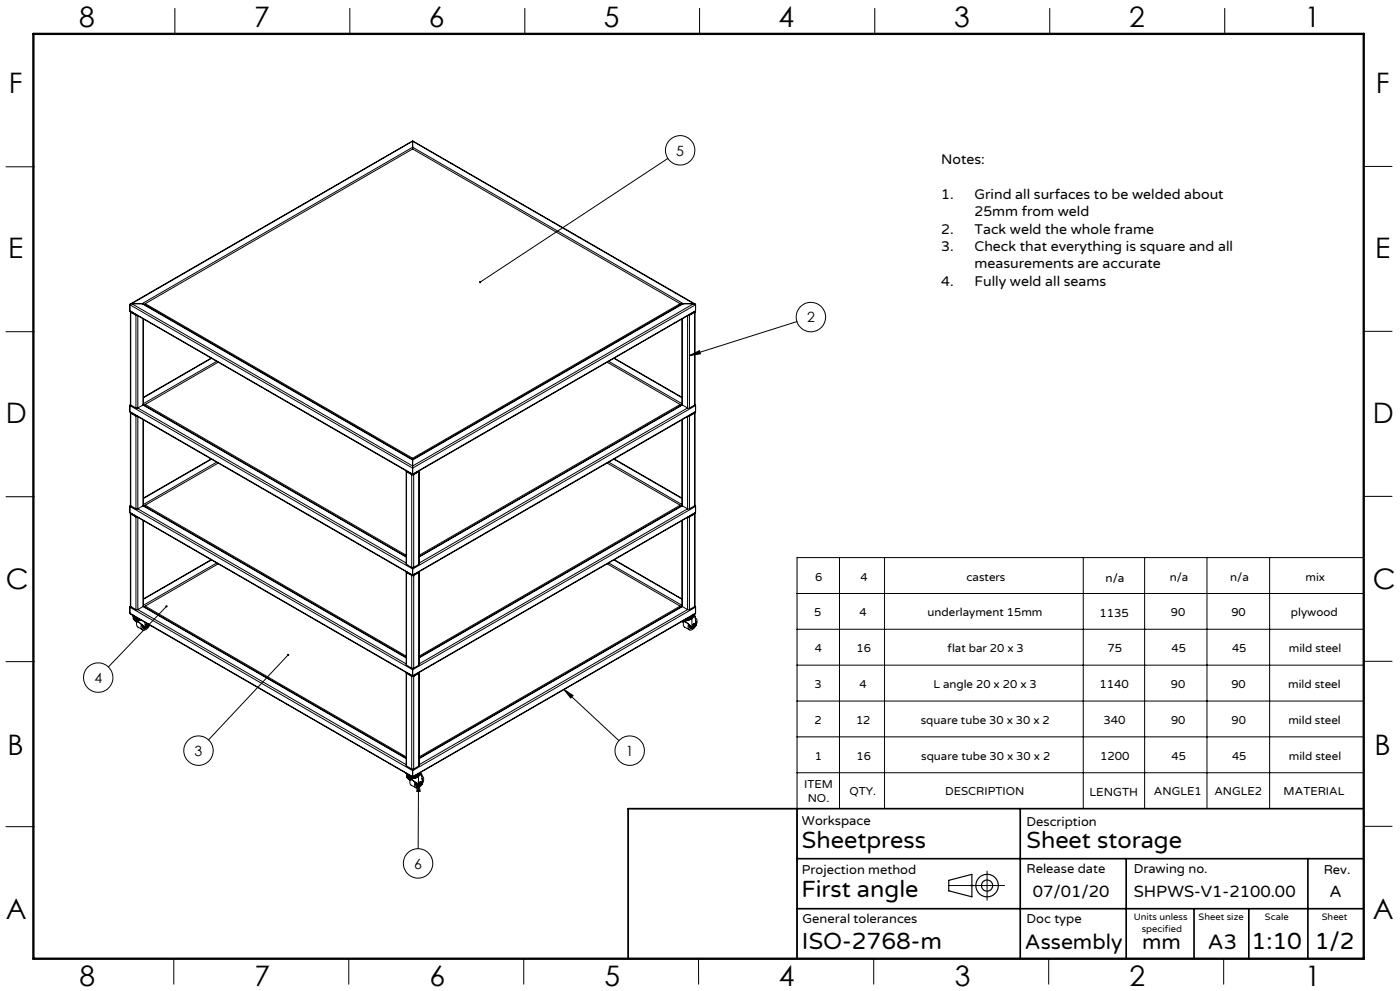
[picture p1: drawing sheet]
<svg xmlns="http://www.w3.org/2000/svg" width="420mm" height="297mm" viewBox="0 0 420 297" stroke-linecap="round" stroke-linejoin="round" font-family="sans-serif">
<g fill="none" stroke="#000" stroke-width=".35">
<path d="M284.6 263.8l7-1.8v6.8l-7-1.8z"/>
<circle cx="296.1" cy="265.4" r="1.66"/>
<circle cx="296.1" cy="265.4" r="3.4"/>
</g>
<path d="M291.1 265.4h1M291.2 265l.7 .7M291.6 264.9v1M291.9 265l-.7 .7" fill="none" stroke="#c0c0c0" stroke-width=".3"/>
<g fill="none" stroke="#000" stroke-width=".3">
<path d="M52.5 2.5v7.7M105 2.5v7.7M157.4 2.5v7.7M209.9 2.5v7.7M262.4 2.5v7.7M314.9 2.5v7.7M367.4 2.5v7.7M1.8 50h8.5M123.8 44.1v.6M123.8 42.2v.1M123.8 42.2l-84.7 48.9M123.8 42.2l84.7 48.9"/>
<path d="M123.8 42.3v1.8M123.8 44.1l-81.2 46.9M123.8 42.3l-84.3 48.7M123.8 42.3l84.3 48.7M123.8 44.1l81.2 46.9M123.8 44.7l-80.2 46.3M123.8 44.7l80.2 46.3M200.4 47.5l-56.4 37.1M409.1 49.9h8.5M1.8 99.4h8.5M38.9 93.1l.2 .2M38.9 91.3v1.8"/>
<path d="M38.9 91.3l84.9 49M38.9 93.1l84.9 49M39.1 93.4l.1 28M39.1 93.3l84.7 48.9M39.2 93.4v.2M39.2 93.6v27.8M39.2 93.6l1.6 .9M39.3 93.5h.1M39.4 93.5h.1M39.4 93.5l1.5 .9M39.5 91l-.6 .3M39.5 91l84.3 48.7"/>
<path d="M39.5 91h3.1M40.8 94.5l.4 .1M40.8 94.5v27.8M40.9 94.4l.1 .1M40.9 94.4h.1M41.3 94.6v27.7M42.6 91l.4 .1M42.6 91l81.2 46.9M42.9 95.5v25.9M43 95.6l-.1 25.8M43 91.1l80.8 46.6M43.6 91l80.2 46.3"/>
<path d="M43.6 91v.4M43.6 91.1l-.3 .2M204 91l-80.2 46.3M204 91v.4M204 91.1l.3 .2M204.6 95.6l.1 25.8M204.6 91.1l-80.8 46.6M204.7 95.5v25.9M205 91l-.4 .1M205 91h3.1M205 91l-81.2 46.9M206.3 94.6v27.7"/>
<path d="M206.7 94.4l-.1 .1M206.7 94.4h.1M206.8 94.5l-.4 .1M206.8 94.5v27.8M208.1 91l.6 .3M208.1 91l-84.3 48.7M208.2 93.5h.1M208.2 93.5l-1.5 .9M208.3 93.5h-.1M208.4 93.6v27.8M208.4 93.6l-1.6 .9M208.5 93.4l-.1 .2"/>
<path d="M208.5 93.4l-.1 28M208.5 93.3l-84.7 48.9M208.7 93.1l-.2 .2M208.7 91.3v1.8M208.7 91.3l-84.9 49M208.7 93.1l-84.9 49M239.1 96.4l-32.3 10.2M409.1 99.3h8.5M63.3 107.3l-20.3 11.8M63.5 107.4l-20.5 11.8M65 108.3l-22 12.7M65.5 108.5l-21.9 12.7"/>
<path d="M182.1 108.5l21.9 12.7M182.6 108.3l22 12.7M184.1 107.4l20.5 11.8M184.3 107.3l20.3 11.8M206.8 106.6l3-1.5 .3 .9zM38.9 123.3l.2 .3M38.9 121.5v1.8M38.9 121.5l84.9 49M38.9 123.3l84.9 49M39.1 123.6l.1 28M39.1 121.3l-.2 .2M39.1 123.6l84.7 48.9"/>
<path d="M39.2 123.6v.2M39.2 123.8v27.8M39.2 123.8l1.6 .9M39.2 121.4l1.6 .9M39.3 123.7l.1 .1M39.4 123.8l1.5 .8M39.4 123.7v.1M40.8 124.7l.4 .1M40.8 122.3h.5M40.8 124.7v27.8M40.9 124.6l.1 .1M40.9 124.6h.1"/>
<path d="M41.3 124.8v27.7M41.3 122.3l80.5 46.4M42.9 121.4l-1.6 .9M42.9 125.8v25.8M42.9 121.4l78.9 45.5M43 121.3l78.8 45.5M43 125.8l-.1 25.8M43.6 121.2v.4M43.6 121.2l78.2 45.2M43.6 121.4l-.3 .1M63.3 137.5l-20.3 11.8M63.5 137.6l-20.5 11.8"/>
<path d="M65 138.5l-22 12.7M65.5 138.8l-21.9 12.6M123.8 139.7v.6M123.8 137.7v.2M123.8 137.3v.4M123.8 137.9v1.8M182.1 138.8l21.9 12.6M182.6 138.5l22 12.7M184.1 137.6l20.5 11.8M184.3 137.5l20.3 11.8M204 121.2v.4M204 121.2l-78.2 45.2"/>
<path d="M204 121.4l.3 .1M204.6 125.8l.1 25.8M204.6 121.3l-78.8 45.5M204.7 121.4l1.6 .9M204.7 125.8v25.8M204.7 121.4l-78.9 45.5M206.3 122.3h.5M206.3 124.8v27.7M206.3 122.3l-80.5 46.4M206.7 124.6l-.1 .1M206.7 124.6h.1M206.8 124.7l-.4 .1"/>
<path d="M206.8 124.7v27.8M208.2 123.8l-1.5 .8M208.2 123.7v.1M208.3 123.7l-.1 .1M208.4 123.8v27.8M208.4 123.8l-1.6 .9M208.4 121.4l-1.6 .9M208.5 123.6l-.1 .2M208.5 121.3l.2 .2M208.5 123.6l-.1 28M208.5 123.6l-84.7 48.9M208.7 123.3l-.2 .3"/>
<path d="M208.7 121.5v1.8M208.7 121.5l-84.9 49M208.7 123.3l-84.9 49M1.8 148.9h8.5M38.9 153.6l.2 .2M38.9 151.8v1.8M38.9 151.8l84.9 48.9M38.9 153.6l84.9 48.9M39.1 153.9l.1 27.9M39.1 151.5h.1M39.1 153.8l84.7 48.9M39.2 153.8v.3"/>
<path d="M39.2 151.5l-.3 .3M39.2 154.1l1.6 .8M39.2 154.1v27.7M39.2 151.6l1.6 .9M39.3 153.9h.1M39.4 153.9l1.5 1M39.4 153.9h.1M40.8 154.9l.4 .1M40.8 152.5h.5M40.8 154.9v27.8M40.9 154.9h.1M40.9 154.8v.1"/>
<path d="M41.3 155.1v27.6M41.3 152.5l80.5 46.5M42.9 151.6l-1.6 .9M42.9 156v25.8M42.9 151.6l78.9 45.6M43 151.5l78.8 45.5M43 156l-.1 25.8M43.6 151.4v.4M43.6 151.4l78.2 45.2M43.6 151.5l-.3 .2M121.8 141.2l.2 27.9M121.9 141.1l.1 .3"/>
<path d="M122 141.4v27.7M122 141.4l1.5 .9M122.1 141.2v.1M122.1 141.3l1.5 .9M123.5 142.3h.6M123.5 142.3v27.7M123.6 142.2h.2M123.6 142.2h.1M123.8 142.1v.1M123.8 140.3v1.8M124 142.2h-.1M124 142.2h.1"/>
<path d="M124.1 142.3v27.7M125.5 141.3l-1.5 .9M125.5 141.3h.1M125.7 141.4v27.7M125.7 141.4l-1.6 .9M125.7 141.1v.3M125.8 141.2l-.1 27.9M204 151.4v.4M204 151.4l-78.2 45.2M204 151.5l.3 .2M204.6 156l.1 25.8M204.6 151.5h.1"/>
<path d="M204.6 151.5l-78.8 45.5M204.7 151.6l1.6 .9M204.7 156v25.8M204.7 151.6l-78.9 45.6M206.3 152.5h.5M206.3 155.1v27.6M206.3 152.5l-80.5 46.5M206.7 154.9h-.1M206.7 154.8v.1M206.8 154.9l-.4 .1M206.8 154.9v27.8M208.2 153.9l-1.5 1"/>
<path d="M208.2 153.9h.1M208.4 154.1l-1.6 .8M208.4 154.1v27.7M208.4 151.6l-1.6 .9M208.5 153.8l-.1 .3M208.5 151.5l.2 .3M208.5 153.9l-.1 27.9M208.5 153.8l-84.7 48.9M208.7 153.6l-.2 .2M208.7 151.8v1.8M208.7 151.8l-84.9 48.9M208.7 153.6l-84.9 48.9"/>
<path d="M409.1 148.8h8.5M63.3 167.7l-20.3 11.8M63.5 167.8l-20.5 11.8M65 168.7l-22 12.7M65.5 169l-21.9 12.6M122 171.6l-.1-.3 .1 28.1M122 171.6v27.8M122 171.6l1.5 .9M122 169.1l1.5 .9M122.1 171.4v.1M122.1 171.5l1.5 .9M122.1 171.5h.1"/>
<path d="M123.5 172.5h.6M123.5 170h.6M123.5 172.5v27.7M123.6 172.4h.2M123.6 172.4h.1M123.8 170.1v.4M123.8 172.3v.2M123.8 170.5v1.8M124 172.4h-.1M124 172.4h.1M124.1 172.5v27.7M125.5 171.5l-1.5 .9"/>
<path d="M125.5 171.5h.1M125.7 171.6v27.8M125.7 171.6l-1.6 .9M125.7 169.1l-1.6 .9M125.7 171.3v.3M125.8 171.4l-.1 28M182.1 169l21.9 12.6M182.6 168.7l22 12.7M184.1 167.8l20.5 11.8M184.3 167.7l20.3 11.8M239.1 177.9h170M251.8 167.1v75.3"/>
<path d="M265.4 167.1v75.3M325 167.1v75.3M343.4 167.1v75.3M362.1 167.1v75.3M380.9 167.1v75.3M409.1 167.1h-170v120.2h-50.6v-44.9h50.6M1.8 198.3h8.5M38.9 183.8l.2 .2M38.9 182v1.8M38.9 182l84.9 49M38.9 183.8l84.9 49M39.1 184l84.7 48.9"/>
<path d="M39.2 181.7l-.3 .3M39.2 181.7h-.1M39.2 181.8l1.6 .9M39.7 184.3h.1M39.7 184.3l.1 .2M39.8 184.5l1.7 1M39.8 184.4v.1M40 184.6a1.69 1.69 0 0 0 1.9 1l-1.2-.2-.5-.3zM40 184.7v.1a1.82 1.82 0 0 0 2.2 1l-1-.1a1.26 1.26 0 0 1-1.2-1zM40 184.9v.1a1.95 1.95 0 0 0 2.4 .9h-1.1a1.26 1.26 0 0 1-1.3-1zM40 185.5l.3 .4a6.3 6.3 0 0 1 3.1 2.2M40 185.4v.1"/>
<path d="M40 184.6v.9M40.5 186.1l.5 .4M40.6 186.1l.4 .4M40.8 182.7h.5M41.1 186.3a1.29 1.29 0 0 0 .3 1.6l1.3 .9M41.3 182.7l80.5 46.5M41.5 185.5h.3M41.5 185.3v.2M41.5 186.4l1.8 1.6M42.4 187.1a1.11 1.11 0 0 0 .3 1.7 1.11 1.11 0 0 0 1.6-.6l.6-.8M42.7 187.4v.1a.64 .64 0 0 0 .2 .7 .64 .64 0 0 0 .7 .1 .67 .67 0 0 1-.8-.1 .67 .67 0 0 1-.1-.8zM42.8 187.5l.4 .8"/>
<path d="M42.9 181.8l-1.6 .9M42.9 181.8l78.9 45.6M42.9 187.6a.73 .73 0 0 0 .7 .8 .73 .73 0 0 0 .8-.6M43 181.7l78.8 45.5M43.1 187.8a.58 .58 0 0 0 .5 .3 .58 .58 0 0 0 .6-.3M43.3 188l.2 .1M43.3 188l.1 .1M43.4 188.1h.1M43.5 186.5v1.6M43.6 181.6v.4M43.6 181.6l78.2 45.2M43.6 181.7l-.3 .2"/>
<path d="M43.9 187.3l.2 .1M43.9 187.3v.4l.2 .1M44.1 187.6l.1 .2M44.1 187.4v.2M44.1 187.6v.2M44.1 187.8h.1M44.1 187.8l-.6 .3M44.1 187l-.2 .6M44.1 186.9l.2 .2M44.1 186.9l-.2 .4M44.1 186.9l.2 .1M44.2 186.9h.1"/>
<path d="M44.2 187.3l-.1 .3M44.2 187.3l.2-.2 .2 .4a.25 .25 0 0 1-.2 .2 .25 .25 0 0 1-.3-.1zM44.2 187.3l-.1 .1M44.3 187.1l-.1 .2M44.3 187.1a.35 .35 0 0 1 .2 .4 .35 .35 0 0 1-.3 .2M44.5 187.1l-.3 .2M44.5 187.7l-.3 .1M44.7 187.3h.1M44.7 187.3l-.2 .4M44.7 187.2v.2M50 181.7l-17.5 18.2M86.4 196.3l-23.9 25.5"/>
<path d="M122 199.4l1.5 .8M125.7 199.4l-1.6 .8M204 181.6v.4M204 181.6l-78.2 45.2M204 181.7l.3 .2M204.6 181.7l-78.8 45.5M204.6 186.2l.4 .4M204.6 181.7h.1M204.6 186.2l.4 .3M204.7 181.8l1.6 .9M204.7 181.8l-78.9 45.6M204.8 186.2l1 .2"/>
<path d="M205.1 186.3l-.1 1 .2 .5 1.6 .9M205.2 185.9h1.1a1.26 1.26 0 0 0 1.3-1 1.87 1.87 0 0 1-2.4 1zM205.4 185.8l1.1-.1a1.19 1.19 0 0 0 1.1-1v.1a1.82 1.82 0 0 1-2.2 1zM205.7 185.6a1.75 1.75 0 0 0 1.9-1l-.2 .5-.5 .3zM205.7 186.4l1.7 1.5M205.7 186.4h.1M205.8 186.4l1.7 1.6M206.1 185.5h-.3M206.1 185.3v.2M206.3 182.7h.5M206.3 182.7l-80.5 46.5M206.8 187.3v.1a.64 .64 0 0 0 .1 .7 .64 .64 0 0 0 .7 .2"/>
<path d="M206.9 187.4v.4l.4 .4M207 187.5v.1a.66 .66 0 0 0 .6 .7 .66 .66 0 0 0 .7-.5M207.2 187.7a.51 .51 0 0 0 .5 .4 .51 .51 0 0 0 .5-.4M207.4 187.9h.1M207.4 187.9l.1 .1M207.5 188h.1M207.6 185.3v2.7M207.6 184.9v.4M207.6 184.6v.3M207.8 184.5l-1.7 1M207.8 184.4v.1M207.9 184.3h.1"/>
<path d="M207.9 187.2v.4l.3 .1M207.9 184.3l-.1 .2M207.9 187.2l.3 .2M208 184.3l.4 .2M208.1 187.7l-.5 .3M208.2 186.9l-.3 .3M208.2 186.9l.5 .1M208.2 186.9l.3 .1M208.2 187.4v.2M208.2 187.7l.2 .1M208.2 187.6l.2 .2M208.2 187.6v.1"/>
<path d="M208.4 187.2l-.2 .2M208.4 187.2l-.2 .4M208.4 187.6h.1M208.4 184.5l.1 .2M208.4 181.8l-1.6 .9M208.4 184.5l-.8 .4M208.5 181.7l.2 .3M208.5 187h.1M208.5 184l-84.7 48.9M208.5 187l-.1 .2M208.5 184.7l-.9 .6M208.5 184.7l.2 2.2"/>
<path d="M208.6 187.2h.1M208.6 187.6l-.2 .2M208.6 187l-.2 .2M208.6 187l.2 .3M208.6 187h.1M208.7 183.8l-.2 .2M208.7 185.9v.3M208.7 186.1v.8M208.7 182v1.8M208.7 182l-84.9 49M208.7 183.8l-84.9 49M208.7 185.3l-.1-.1a2.15 2.15 0 0 1-.6 3.3 .93 .93 0 0 1-1.3 .2 .93 .93 0 0 1-.2-1.3l.1-.3"/>
<path d="M208.7 186.9v.1M208.7 187l.1 .3M208.8 187.3l-.2 .3M239.1 199.4h170M239.1 188.6h170M409.1 198.2h8.5M121.8 201.6l.2 27.9M121.9 201.5l.1 .3M122 201.8l1.5 .9M122 201.8v27.7M122.1 201.6v.1M122.1 201.7l1.5 .9"/>
<path d="M122.1 201.7h.1M123.5 202.7h.6M123.5 200.2h.6M123.5 202.7v27.8M123.6 202.6h.2M123.6 202.6h.1M123.8 200.3v.4zM123.8 202.5v.2M123.8 200.7v1.8M124 202.6h-.1M124 202.6h.1M124.1 202.7v27.8"/>
<path d="M125.5 201.7l-1.5 .9M125.5 201.7h.1M125.7 201.8v27.7M125.7 201.8l-1.6 .9M125.7 201.5v.3M125.8 201.6l-.1 27.9M169.1 206.6l16.6 15.4M169.1 206.6l2.8 1.9-.7 .7zM239.1 210.1h170M121.7 231.7l.1 .1M121.7 231.7h.1M121.8 231.7v.1"/>
<path d="M121.8 231.8l1.7 1M122 229.5l1.5 1M122 232.9l.6 .5 1.2 .4M122 232.9l1 1.1-.6-.7M122 232.3a2.08 2.08 0 0 0 3.6 0 2.08 2.08 0 0 1-3.6 0zM122 232.1a2.06 2.06 0 0 0 3.6 0 2.06 2.06 0 0 1-3.6 0zM122 231.9a2.06 2.06 0 0 0 3.6 0M122 231.9v1M123.1 233.6l-.1 1.4 1.8 1.1M123.5 230.5h.6M123.5 232.8h.6M123.5 232.7v.1"/>
<path d="M123.6 233.7l1.8 1.6M123.7 233.7l.1 .1M123.8 233.8l1.7 1.5M123.8 230.5v.5zM123.8 232.8v.1M123.8 231v1.8M124.1 232.7v.1M124.8 234.7v.1a.62 .62 0 0 0 .1 .7 .62 .62 0 0 0 .7 .1M124.8 234.7l.1 .5 .4 .4M125 234.8a.67 .67 0 0 0 .5 .9 .67 .67 0 0 0 .8-.6M125.2 235a.51 .51 0 0 0 .4 .5 .51 .51 0 0 0 .6-.4l-.6 .3M125.4 235.3h.1"/>
<path d="M125.4 235.3l.1 .1M125.5 235.3l.1 .1M125.6 233.9l-.2 20.4M125.6 232.7v2.7M125.6 233.9l.4 3.3h-1zM125.6 232.3v.4M125.6 231.9v.4M125.7 229.5l-1.6 1M125.8 231.7v.1M125.8 231.8l-1.7 1M125.9 234.6v.3l.3 .2M125.9 234.6l.3 .1"/>
<path d="M125.9 231.7l-.1 .1M125.9 231.7h.1M126 231.6l.3 .2M126.2 234.2l-.3 .4M126.2 234.2l.5 .2M126.2 234.2l.2 .2M126.2 234.9l.1 .2M126.2 234.7v.2M126.2 234.9v.2M126.2 235.1h.1M126.3 231.8l.2 .3M126.3 234.6l-.1 .1"/>
<path d="M126.3 234.6l-.1 .3M126.3 231.8l-.7 .5M126.4 235h.1M126.4 234.4h.2M126.4 234.4l-.1 .2M126.5 232.1l.2 2.3M126.5 232.1l-.9 .6M126.6 234.5h.1M126.6 233.3l.1 .2M126.6 234.9l-.3 .2M126.6 234.4l-.3 .2M126.6 234.4l.2 .2"/>
<path d="M126.6 234.4h.1M126.6 233.4l.1 .9M126.7 232.6h-.2a1.87 1.87 0 0 1-.2 2.9l-.1 .2a.98 .98 0 0 1-1.4 .4 .98 .98 0 0 1-.4-1.4l.1-.3M126.7 234.4l.1 .2M126.8 234.6l-.2 .3M239.1 231.6h170M239.1 220.8h170M1.8 247.8h8.5M409.1 247.6h8.5M284.6 265.4h16.8M296.1 261.1v8.7M52.1 287.3v7.7"/>
<path d="M104.6 287.3v7.7M157.1 287.3v7.7M209.6 287.3v7.7M262.1 287.3v7.7M314.6 287.3v7.7M367.1 287.3v7.7"/>
<circle cx="204" cy="45.1" r="4.4"/>
<circle cx="243.3" cy="95" r="4.4"/>
<circle cx="208.5" cy="187.5" r=".23"/>
<circle cx="29.5" cy="203.1" r="4.4"/>
<circle cx="59.5" cy="225" r="4.4"/>
<circle cx="126.5" cy="234.8" r=".22"/>
<circle cx="188.9" cy="225" r="4.4"/>
<circle cx="125.4" cy="258.8" r="4.4"/>
</g>
<path d="M239.1 242.4v44.9M239.1 257.3h170M306.1 242.4v44.9M337.9 257.3v30M392.4 257.3v30M409.1 242.4h-220.6v44.9M239.1 272.3h170M358.2 272.3v15M374.6 272.3v15" fill="none" stroke="#000" stroke-width=".5"/>
<path d="M10 10.2h399.1v277.1h-399.1z" fill="none" stroke="#000" stroke-width=".7"/>
<path d="M169.1 206.6l2.8 1.9-.7 .7zM206.8 106.6l3-1.5 .3 .9zM49.7 181.5a.35 .35 0 0 0 0 .5 .35 .35 0 0 0 .5 0 .35 .35 0 0 0 0-.5l-.2 .2 .2-.2zM86.2 196a.35 .35 0 0 0 0 .5 .35 .35 0 0 0 .5 0 .35 .35 0 0 0 0-.5l-.3 .3 .3-.3zM143.8 84.3v.4l.2-.1-.2 .1a.34 .34 0 0 0 .4 .1 .34 .34 0 0 0 .1-.5 .34 .34 0 0 0-.5 0zM125.6 233.9l.4 3.3h-1z" fill="#000"/>
<g font-size="8.5">
<text x="23.8" y="8">8</text>
<text x="76.3" y="8">7</text>
<text x="128.7" y="8">6</text>
<text x="181.2" y="8">5</text>
<text x="233.6" y="8">4</text>
<text x="286.3" y="8">3</text>
<text x="338.7" y="8">2</text>
<text x="391.4" y="8">1</text>
<text x="2.7" y="28">F</text>
<text x="412.8" y="28">F</text>
<text x="2.4" y="77.2">E</text>
<text x="412.5" y="77.2">E</text>
<text x="1.8" y="126.8">D</text>
<text x="411.9" y="126.9">D</text>
<text x="1.8" y="176.6">C</text>
<text x="411.9" y="176.7">C</text>
<text x="2.3" y="226.2">B</text>
<text x="412.4" y="226.2">B</text>
<text x="1.7" y="275.4">A</text>
<text x="411.8" y="275.5">A</text>
<text x="23.9" y="295.5">8</text>
<text x="76.4" y="295.5">7</text>
<text x="128.8" y="295.5">6</text>
<text x="181.3" y="295.5">5</text>
<text x="233.7" y="295.5">4</text>
<text x="286.4" y="295.5">3</text>
<text x="338.8" y="295.5">2</text>
<text x="391.5" y="295.5">1</text>
</g>
<g font-size="7.1">
<text x="240.6" y="254">Sheetpress</text>
<text x="308" y="254">Sheet storage</text>
<text x="240.4" y="268.8">First angle</text>
<text x="240.6" y="284.3">ISO-2768-m</text>
<text x="375.5" y="284.3">1:10</text>
<text x="394.4" y="284.3">1/2</text>
</g>
<g font-size="6.3">
<text x="307.5" y="284.3">Assembly</text>
<text x="342.6" y="284.3">mm</text>
<text x="362.4" y="284.3">A3</text>
</g>
<g font-size="4.9">
<text x="309.9" y="268.7">07/01/20</text>
<text x="340.1" y="268.7">SHPWS-V1-2100.00</text>
<text x="398.9" y="268.7">A</text>
</g>
<g font-size="4.2">
<text x="202.9" y="46.7">5</text>
<text x="282.4" y="49.1">Notes:</text>
<text x="282.4" y="59.5">1.</text>
<text x="292.4" y="59.5">Grind all surfaces to be welded about</text>
<text x="292.4" y="64.8">25mm from weld</text>
<text x="282.4" y="70">2.</text>
<text x="292.4" y="70">Tack weld the whole frame</text>
<text x="282.4" y="75.2">3.</text>
<text x="292.4" y="75.2">Check that everything is square and all</text>
<text x="292.4" y="80.5">measurements are accurate</text>
<text x="282.4" y="85.7">4.</text>
<text x="292.4" y="85.7">Fully weld all seams</text>
<text x="242.1" y="96.6">2</text>
<text x="28.3" y="204.7">4</text>
<text x="58.4" y="226.6">3</text>
<text x="187.8" y="226.6">1</text>
<text x="124.3" y="260.4">6</text>
</g>
<g font-size="3.9">
<text x="240.6" y="247.2">Workspace</text>
<text x="307.9" y="247.4">Description</text>
<text x="240.6" y="262.1">Projection method</text>
<text x="308" y="261.5">Release date</text>
<text x="340.1" y="261.5">Drawing no.</text>
<text x="397.1" y="262.1">Rev.</text>
<text x="240.7" y="276.6">General tolerances</text>
<text x="308" y="276.6">Doc type</text>
</g>
<g font-size="3.5">
<text x="244.6" y="174.2">6</text>
<text x="258.1" y="174.2">4</text>
<text x="289.9" y="174.2">casters</text>
<text x="331.7" y="174.3">n/a</text>
<text x="350.9" y="174.2">n/a</text>
<text x="369.1" y="174.2">n/a</text>
<text x="391.6" y="174.2">mix</text>
<text x="244.3" y="184.7">5</text>
<text x="257.8" y="184.7">4</text>
<text x="278.3" y="184.7">underlayment 15mm</text>
<text x="329.8" y="184.9">1135</text>
<text x="351.2" y="184.7">90</text>
<text x="369.4" y="184.7">90</text>
<text x="387.3" y="184.7">plywood</text>
<text x="244.5" y="195.4">4</text>
<text x="256.9" y="195.4">16</text>
<text x="284.3" y="195.4">flat bar 20 x 3</text>
<text x="332.2" y="195.5">75</text>
<text x="351.5" y="195.4">45</text>
<text x="369.6" y="195.4">45</text>
<text x="386.7" y="195.4">mild steel</text>
<text x="244.3" y="206.1">3</text>
<text x="257.8" y="206.1">4</text>
<text x="280" y="206.1">L angle 20 x 20 x 3</text>
<text x="329.8" y="206.2">1140</text>
<text x="351.3" y="206.1">90</text>
<text x="369.4" y="206.1">90</text>
<text x="386.5" y="206.1">mild steel</text>
<text x="244.4" y="217">2</text>
<text x="256.8" y="217">12</text>
<text x="276.2" y="217">square tube 30 x 30 x 2</text>
<text x="331" y="217.1">340</text>
<text x="351.3" y="217">90</text>
<text x="369.5" y="217">90</text>
<text x="386.5" y="217">mild steel</text>
<text x="244.5" y="227.7">1</text>
<text x="256.9" y="227.7">16</text>
<text x="276.4" y="227.7">square tube 30 x 30 x 2</text>
<text x="330" y="227.9">1200</text>
<text x="351.4" y="227.7">45</text>
<text x="369.6" y="227.7">45</text>
<text x="386.6" y="227.7">mild steel</text>
<text x="241.2" y="236.2">ITEM</text>
<text x="254.8" y="238.3">QTY.</text>
<text x="283.5" y="238.3">DESCRIPTION</text>
<text x="326.9" y="238.5">LENGTH</text>
<text x="346.2" y="238.3">ANGLE1</text>
<text x="364.3" y="238.3">ANGLE2</text>
<text x="385.1" y="238.3">MATERIAL</text>
<text x="242.3" y="240.4">NO.</text>
</g>
<g font-size="2.8">
<text x="340.1" y="275.6">Units unless</text>
<text x="359.6" y="275.6">Sheet size</text>
<text x="379.5" y="275.8">Scale</text>
<text x="396.5" y="275.6">Sheet</text>
<text x="342.5" y="279.4">specified</text>
</g>
</svg>
